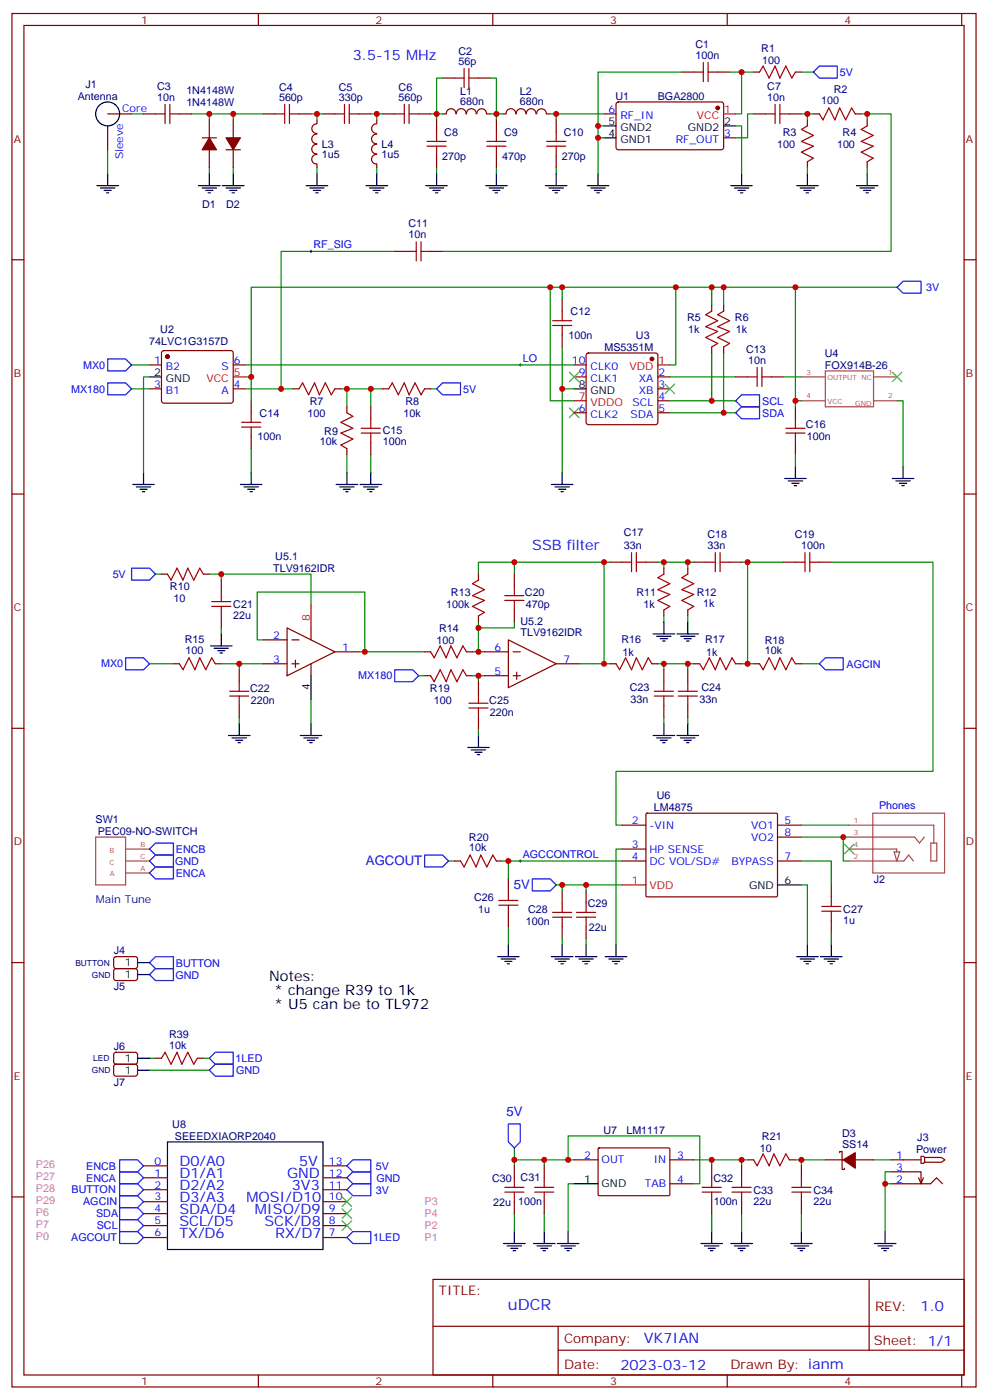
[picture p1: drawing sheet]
<svg xmlns="http://www.w3.org/2000/svg" width="291mm" height="413mm" viewBox="0 0 291 413" stroke-linecap="round" stroke-linejoin="round" font-family="sans-serif">
<g fill="none" stroke="#870000" stroke-width=".35">
<path d="M3.5 4h284.4v405.3h-284.4zM7.1 7.5h277.2v398.3h-277.2zM76.2 4v3.5M145.3 4v3.5M214.5 4v3.5M283.6 4v3.5M31.7 33.6h7.1M31.7 37.1v7.1M42.3 33.6h3.6M52.9 33.6h3.5M61.7 35.4v5.3M68.8 35.4v5.3"/>
<path d="M77.6 33.6h3.5M88.2 33.6h3.5M93.5 39.6a1.41 1.41 0 0 0-1.6 1.4 1.41 1.41 0 0 0 1.6 1.4M93.5 36.6a1.41 1.41 0 0 0-1.5 1.4 1.41 1.41 0 0 0 1.5 1.4M93.5 35.4v1M95.2 33.6h3.6M105.8 33.6h3.6M111.1 39.6a1.41 1.41 0 0 0-1.5 1.4 1.41 1.41 0 0 0 1.5 1.4M111.1 36.6a1.41 1.41 0 0 0-1.5 1.4 1.41 1.41 0 0 0 1.5 1.4M111.1 35.4v1M112.9 33.6h3.5M123.5 33.6h3.5"/>
<path d="M128.8 35.4v3.5M130.5 23h3.6M134.4 33.6a1.41 1.41 0 0 0-1.4-1.5 1.41 1.41 0 0 0-1.4 1.5h-1.1M134.6 33.6a1.41 1.41 0 0 1 1.4-1.5 1.41 1.41 0 0 1 1.4 1.5M137.6 33.6a1.41 1.41 0 0 1 1.4-1.5 1.41 1.41 0 0 1 1.4 1.5M140.7 33.6a1.41 1.41 0 0 1 1.4-1.5 1.41 1.41 0 0 1 1.4 1.5M141.1 23h3.5M143.6 33.6h1M146.4 35.4v3.5M152.1 33.6a1.41 1.41 0 0 0-1.4-1.5 1.41 1.41 0 0 0-1.4 1.5h-1.1M152.3 33.6a1.41 1.41 0 0 1 1.4-1.5 1.41 1.41 0 0 1 1.4 1.5M155.2 33.6a1.41 1.41 0 0 1 1.5-1.5 1.41 1.41 0 0 1 1.4 1.5"/>
<path d="M158.3 33.6a1.41 1.41 0 0 1 1.4-1.5 1.41 1.41 0 0 1 1.4 1.5M161.2 33.6h1.1M164 35.4v3.5M178.2 33.6h3.5M181.9 30.3l.5-.2h30.6l.4 .7v13l-.7 .4-30.6-.1-.4-.6v-12.7zM201.1 21.3h3.5M211.7 21.3h3.5M222.2 33.6h3.6M222.2 21.3h1.8M232.8 33.6h3.6M234.6 21.3h1.8M238.1 35.4v1.7"/>
<path d="M239.9 33.6h1.8M252.2 33.6h1.8M255.8 35.4v1.7M59.6 40.7h4.3M61.7 44.2v5.3M66.7 44.2h4.2M68.8 44.2v5.3M93.5 42.6a1.41 1.41 0 0 0-1.6 1.4 1.41 1.41 0 0 0 1.6 1.4M93.5 45.6a1.41 1.41 0 0 0-1.6 1.4 1.41 1.41 0 0 0 1.6 1.4M93.5 48.4v1.1M111.1 42.6a1.41 1.41 0 0 0-1.5 1.4 1.41 1.41 0 0 0 1.5 1.4M111.1 45.6a1.41 1.41 0 0 0-1.5 1.4 1.41 1.41 0 0 0 1.5 1.4"/>
<path d="M111.1 48.4v1.1M128.8 46v3.5M146.4 46v3.5M164 46v3.5M213.4 40.7h3.6M238.1 47.7v1.8M255.8 47.7v1.8M3.5 76.7h3.6M116.4 74.2h3.5M127 74.2h3.5M284.3 76.7h3.6M165.8 88.3v3.5"/>
<path d="M165.8 98.9v3.5M209.9 90.1v1.7M213.4 90.1v1.7M44.1 107.7h3.5M44.1 114.8h3.5M47.9 103.7l.4-.2h19.8l.5 .2 .2 .5-.1 14.4-.6 .4-20-.1-.5-.6v-14.1zM68.8 107.7h3.5M68.8 114.8h3.5M74.1 118.3v3.5M86.4 114.8h1.8M98.8 114.8h1.7M112.9 114.8h1.8"/>
<path d="M125.2 114.8h1.8M169.3 107.7h3.6M169.3 111.2h3.6M173.1 104.4l.5-.2h19.7l.5 .2 .2 .5v19.7l-.2 .5-.5 .2h-19.7l-.5-.2-.2-.5v-19.7zM194 114.8h3.6M194 111.2h3.6M194 118.3h3.6M209.9 102.4v1.8M213.4 102.4v1.8M217 111.2h3.5M227.5 111.2h3.6M74.1 128.9v3.5"/>
<path d="M102.3 120.1v1.7M102.3 132.4v1.8M109.4 120.1v3.5M109.4 130.6v3.6M169.3 121.8h3.6M194 121.8h3.6M234.6 120.1v3.5M234.6 130.6v3.6M3.5 145.8h3.6M284.3 145.8h3.6M47.6 169.4h1.8M60 169.4h1.7"/>
<path d="M65.3 171.2v3.5M141.1 169.4v1.8M151.7 169.4v3.6M179.9 165.9h3.5M190.5 165.9h3.5M195.8 167.7v1.7M202.8 167.7v1.7M204.6 165.9h3.5M215.2 165.9h3.5M231.1 165.9h3.5M241.7 165.9h3.5M51.2 195.9h1.7"/>
<path d="M63.5 195.9h1.8M65.3 181.8v3.5M70.6 197.7v3.5M77.6 195.9h7.1M77.6 188.8h7.1M84.7 185.3l14.1 7.1-14.1 7zM86.1 195.9h2.1M86.1 188.8h2.1M87.1 194.8v2.2M91.7 185.3v3.5M91.7 195.9v3.5M98.8 192.4h7"/>
<path d="M125.2 192.4h1.8M125.2 199.4h1.8M137.6 192.4h1.7M137.6 199.4h1.7M141.1 181.8v1.8M142.9 192.4h7M142.9 199.4h7M149.9 188.8l14.1 7.1-14.1 7.1zM151.3 192.4h2.2M151.3 199.4h2.2M151.7 180v3.6M152.4 198.4v2.1"/>
<path d="M164 195.9h7.1M179.9 195.9h1.8M192.3 195.9h1.7M195.8 180v1.8M195.8 197.7v3.5M202.8 180v1.8M202.8 197.7v3.5M204.6 195.9h1.8M217 195.9h1.7M222.2 195.9h1.8M234.6 195.9h1.8M3.5 214.9h3.6"/>
<path d="M70.6 208.2v3.6M141.1 201.2v3.5M141.1 211.8v3.5M195.8 208.2v3.6M202.8 208.2v3.6M284.3 214.9h3.6M134.1 254.1h1.7M146.4 254.1h1.8M149.9 259.4v3.5M183.4 254.1h7.1M183.4 243.5h7.1M183.4 250.6h7.1"/>
<path d="M190.6 240.2l.3-.2h38.2l.2 .3-.1 24.2-.2 .2-38.3-.1-.2-.3zM229.3 254.1h7.1M229.3 243.5h7.1M229.3 247.1h7.1M149.9 270v3.5M165.8 262.9v3.6M165.8 273.5v3.5M172.9 262.9v3.6M172.9 273.5v3.5M245.2 261.2v3.5M245.2 271.7v3.6M3.5 284.1h3.6"/>
<path d="M33.7 282.5l.5-.2 5.9 .1 .5 .6-.1 2.4-.6 .5-6-.1-.4-.6v-2.2zM33.7 286.1l.5-.2h5.9l.5 .7-.1 2.4-.6 .4-6-.1-.4-.6v-2.1zM284.3 284.1h3.6M33.7 314.3l.5-.2h5.9l.5 .7-.1 2.4-.6 .4-6-.1-.4-.6v-2.1zM33.7 310.8l.5-.2h5.9l.5 .7-.1 2.3-.6 .5-6-.1-.4-.6v-2.1zM45.9 312.3h1.7M58.2 312.3h1.8M176.4 338.9l.3-.1h20.7l.2 .3-.1 13.6-.3 .2-20.6-.1-.2-.3zM3.5 353.2h3.6M42.3 344.1h7.1M42.3 347.6h7.1M42.3 351.1h7.1"/>
<path d="M42.3 354.6h7.1M42.3 358.2h7.1M95.2 344.1h7.1M95.2 347.6h7.1M95.2 351.1h7.1M95.2 354.6h7.1M95.2 358.2h7.1M151.7 344.1v3.5M151.7 354.6v3.6M160.5 344.1v3.5M160.5 354.6v3.6M169.3 342.3h7.1"/>
<path d="M197.6 342.3h7M197.6 349.4h7M209.9 344.1v3.5M209.9 354.6v3.6M218.7 344.1v3.5M218.7 354.6v3.6M220.5 342.3h1.7M232.8 342.3h1.8M236.4 344.1v3.5M236.4 354.6v3.6M243.4 342.3h5.3M247.6 340.2v-.4h.8v5.3h.7v-.3"/>
<path d="M252.2 342.3h5.3M262.8 349.4h11.7l1.7-1.8 1.8 1.8M262.8 345.8h8.8v3.6l.7-1.8M262.8 342.3h8.8M270.9 347.6l.7 1.8M272.7 341.6h4.9l1.1 .7-1.1 .7h-4.9zM272.7 341.6l-.4-.4h-.7v2.2h.7l.4-.4M284.3 353.2h3.6M42.3 361.7h7.1M42.3 365.2h7.1M95.2 361.7h7.1M95.2 365.2h7.1"/>
<path d="M127.7 377.6h156.6v28.2h-156.6zM256.3 377.6v20.9M127.7 391.4h156.5M164.6 398.5h119.6M164.6 391.4v14.1M76.2 405.8v3.5M145.3 405.8v3.5M214.5 405.8v3.5M283.6 405.8v3.5"/>
</g>
<g fill="#870000" stroke="#870000" stroke-width=".35">
<path d="M248.7 342.3l3.5-2.1v4.6z"/>
<path d="M61.7 40.7l2.2 3.5h-4.3z"/>
<path d="M66.7 40.7h4.2l-2.1 3.5z"/>
<circle cx="49.4" cy="105.2" r=".53"/>
<circle cx="192.3" cy="105.9" r=".53"/>
<circle cx="211.7" cy="31.9" r=".53"/>
</g>
<g fill="none" stroke="#000" stroke-width=".35">
<path d="M178.2 37.1h3.5M213.4 37.1h3.6M28.6 54.8h6.3M29.6 55.5h4.3M30.7 56.2h2.1M31.4 56.9h.7M31.7 51.3v3.5M58.6 54.8h6.3M59.6 55.5h4.3M60.7 56.2h2.1M61.4 56.9h.7M61.7 51.3v3.5"/>
<path d="M65.6 54.8h6.4M66.7 55.5h4.2M67.7 56.2h2.1M68.4 56.9h.7M68.8 51.3v3.5M90.3 54.8h6.4M91.4 55.5h4.2M92.4 56.2h2.1M93.1 56.9h.7M93.5 51.3v3.5M107.9 54.8h6.4M109 55.5h4.2"/>
<path d="M110.1 56.2h2.1M110.8 56.9h.7M111.1 51.3v3.5M125.6 54.8h6.3M126.6 55.5h4.3M127.7 56.2h2.1M128.4 56.9h.7M128.8 51.3v3.5M143.2 54.8h6.4M144.3 55.5h4.2M145.3 56.2h2.2M146 56.9h.8"/>
<path d="M146.4 51.3v3.5M160.9 54.8h6.3M161.9 55.5h4.3M163 56.2h2.1M163.7 56.9h.7M164 51.3v3.5M173.2 54.8h6.4M174.3 55.5h4.2M175.3 56.2h2.1M176 56.9h.7M176.4 51.3v3.5M178.2 40.7h3.5"/>
<path d="M215.5 54.8h6.4M216.6 55.5h4.2M217.7 56.2h2.1M218.4 56.9h.7M218.7 51.3v3.5M234.9 54.8h6.4M236 55.5h4.2M237.1 56.2h2.1M237.8 56.9h.7M238.1 51.3v3.5M252.6 54.8h6.3M253.6 55.5h4.3"/>
<path d="M254.7 56.2h2.1M255.4 56.9h.7M255.8 51.3v3.5M44.1 111.2h3.5M169.3 114.8h3.6M42.3 139.5v3.5M74.1 139.5v3.5M102.3 139.5v3.5M109.4 139.5v3.5M165.8 139.5v3.5M234.6 137.7v3.5M266.3 137.7v3.5"/>
<path d="M39.2 143h6.3M40.2 143.7h4.2M41.3 144.4h2.1M42 145.1h.7M70.9 143h6.4M72 143.7h4.2M73 144.4h2.1M73.7 145.1h.7M99.1 143h6.4M100.2 143.7h4.2M101.2 144.4h2.2M102 145.1h.7"/>
<path d="M106.2 143h6.3M107.2 143.7h4.3M108.3 144.4h2.1M109 145.1h.7M162.6 143h6.4M163.7 143.7h4.2M164.7 144.4h2.2M165.5 145.1h.7M231.4 141.2h6.4M232.5 141.9h4.2M233.5 142.6h2.2M234.2 143.3h.7"/>
<path d="M263.2 141.2h6.3M264.2 141.9h4.3M265.3 142.6h2.1M266 143.3h.7M62.1 190.6h6.3M63.1 191.3h4.3M64.2 192h2.1M64.9 192.7h.7M65.3 187.1v3.5M91.7 199.4v7.1M192.6 187.1h6.4M193.7 187.8h4.2"/>
<path d="M194.7 188.5h2.1M195.4 189.2h.7M195.8 183.6v3.5M199.7 187.1h6.3M200.7 187.8h4.3M201.8 188.5h2.1M202.5 189.2h.7M202.8 183.6v3.5M67.4 217.1h6.3M68.4 217.8h4.3M69.5 218.5h2.1M70.2 219.2h.7"/>
<path d="M70.6 213.5v3.6M88.5 217.1h6.4M89.6 217.8h4.2M90.7 218.5h2.1M91.4 219.2h.7M91.7 213.5v3.6M141.1 217.1v3.5M192.6 217.1h6.4M193.7 217.8h4.2M194.7 218.5h2.1M195.4 219.2h.7M195.8 213.5v3.6"/>
<path d="M199.7 217.1h6.3M200.7 217.8h4.3M201.8 218.5h2.1M202.5 219.2h.7M202.8 213.5v3.6M137.9 220.6h6.4M139 221.3h4.2M140.1 222h2.1M140.8 222.7h.7M149.9 278.8v3.5M165.8 278.8v3.5M172.9 278.8v3.5"/>
<path d="M181.7 278.8v3.5M229.3 261.2h7.1M238.1 278.8v3.5M245.2 278.8v3.5M40.6 284.1h3.5M40.6 287.6h3.5M146.8 282.3h6.3M147.8 283h4.2M148.9 283.7h2.1M149.6 284.4h.7M162.6 282.3h6.4M163.7 283h4.2"/>
<path d="M164.7 283.7h2.2M165.5 284.4h.7M169.7 282.3h6.3M170.7 283h4.3M171.8 283.7h2.1M172.5 284.4h.7M178.5 282.3h6.4M179.6 283h4.2M180.6 283.7h2.1M181.3 284.4h.7M234.9 282.3h6.4M236 283h4.2"/>
<path d="M237.1 283.7h2.1M237.8 284.4h.7M242 282.3h6.4M243.1 283h4.2M244.1 283.7h2.1M244.8 284.4h.7M40.6 315.8h3.5M40.6 312.3h3.5M49.4 337h45.8v31.8h-45.8zM169.3 349.4h7.1M148.5 367h6.4M149.6 367.7h4.2"/>
<path d="M150.6 368.4h2.2M151.3 369.1h.7M151.7 363.5v3.5M157.3 367h6.4M158.4 367.7h4.2M159.5 368.4h2.1M160.2 369.1h.7M160.5 363.5v3.5M164.4 367h6.3M165.5 367.7h4.2M166.5 368.4h2.1M167.2 369.1h.7"/>
<path d="M167.6 363.5v3.5M206.7 367h6.4M207.8 367.7h4.2M208.8 368.4h2.2M209.5 369.1h.8M209.9 363.5v3.5M215.5 367h6.4M216.6 367.7h4.2M217.7 368.4h2.1M218.4 369.1h.7M218.7 363.5v3.5M233.2 367h6.3"/>
<path d="M234.2 367.7h4.3M235.3 368.4h2.1M236 369.1h.7M236.4 363.5v3.5M257.9 367h6.3M258.9 367.7h4.3M260 368.4h2.1M260.7 369.1h.7M261.1 363.5v3.5"/>
<circle cx="31.7" cy="33.6" r="3.5"/>
</g>
<path d="M213.4 33.6h3.6M68.8 111.2h3.5M169.3 118.3h3.6M194 107.7h3.6M91.7 178.3v7M183.4 261.2h7.1" fill="none" stroke="#f00" stroke-width=".35"/>
<g fill="none" stroke="#008700" stroke-width=".35">
<path d="M38.8 33.6h3.5M56.4 33.6h5.3M68.8 33.6v1.8M77.6 33.6h-15.9v1.8M91.7 33.6h1.8v1.8M93.5 33.6h1.7M109.4 33.6h1.7v1.8M111.1 33.6h1.8M130.5 33.6h-1.7v1.8M130.5 23h-1.7v10.6h-1.8M144.6 23h1.8v10.6h-1.8M148.2 33.6h-1.8v1.8"/>
<path d="M162.3 33.6h1.7v1.8M164 33.6h14.2M178.2 37.1h-1.8v14.2M201.1 21.3h-24.7v15.8M215.2 21.3h3.5M217 37.1h1.7v14.2M222.2 21.3h-3.5v12.3h-1.7M222.2 33.6h-1.7v7.1h-3.5M236.4 33.6h3.5M236.4 21.3h3.5M238.1 33.6v1.8M254 33.6h1.8v1.8"/>
<path d="M255.8 33.6h7v40.6h-132.3M31.7 44.2v7.1M61.7 49.5v1.8M68.8 49.5v1.8M93.5 49.5v1.8M111.1 49.5v1.8M128.8 49.5v1.8M146.4 49.5v1.8M164 49.5v1.8M176.4 40.7h1.8M238.1 49.5v1.8M255.8 49.5v1.8"/>
<path d="M116.4 74.2h-33.5v40.6h-10.6M162.3 84.8h-88.2v26.4M165.8 84.8v3.5M199.3 84.8h35.3M209.9 84.8v5.3M213.4 84.8v5.3M264.6 84.8h-30v33.5M38.8 107.7h5.3M38.8 114.8h5.3M44.1 111.2h-1.8v28.3M72.3 111.2h1.8v7.1M72.3 107.7h97"/>
<path d="M82.9 114.8h3.5M100.5 114.8h12.4M102.3 114.8v5.3M109.4 114.8v5.3M127 114.8h1.8M165.8 102.4v12.4M169.3 114.8h-3.5v24.7M197.6 107.7h1.7v-22.9h-37v33.5h7M197.6 111.2h19.4M197.6 118.3h19.4M209.9 104.2v14.1M213.4 104.2v17.6"/>
<path d="M231.1 111.2h5.3M236.4 118.3h-1.8v1.8M264.6 118.3h1.7v19.4M74.1 132.4v7.1M102.3 134.2v5.3M109.4 134.2v5.3M197.6 121.8h19.4M234.6 134.2v3.5M45.9 169.4h1.7M61.7 169.4h30v8.9M65.3 169.4v1.8M141.1 169.4v-3.5h10.6v3.5"/>
<path d="M151.7 165.9h26.5M179.9 165.9h-1.7v30h1.7M194 165.9h10.6M195.8 165.9v1.8M202.8 165.9v1.8M218.7 165.9h1.8v30h-1.8M220.5 165.9h10.6M245.2 165.9h30v61.7h-93.5v15.9h1.7M44.1 195.9h7.1M65.3 185.3v1.8M65.3 195.9h12.3M70.6 195.9v1.8"/>
<path d="M77.6 188.8h-1.8v-14.1h31.8v17.7M105.8 192.4h19.4M123.5 199.4h1.7M139.3 192.4h1.8M139.3 199.4h3.6M141.1 183.6v8.8h1.8M141.1 199.4v1.8M151.7 183.6v1.7h-10.6M171.1 195.9h7.1M194 195.9h10.6M195.8 181.8v1.8M195.8 195.9v1.8"/>
<path d="M202.8 181.8v1.8M202.8 195.9v1.8M220.5 195.9h1.7M236.4 195.9h5.3M70.6 211.8v1.7M91.7 206.5v7M141.1 215.3v1.8M195.8 211.8v1.7M202.8 211.8v1.7M132.3 254.1h1.8M148.2 254.1h35.2M149.9 254.1v5.3"/>
<path d="M183.4 250.6h-1.7v28.2M236.4 254.1h8.8v7.1M236.4 243.5h14.1M236.4 247.1h12.3M250.5 247.1h-1.8v7h1.8M149.9 273.5v5.3M164 261.2h1.8M165.8 277v1.8M172.9 261.2v1.7M172.9 277v1.8M183.4 261.2h-17.6v1.7M236.4 261.2h1.7v17.6"/>
<path d="M245.2 275.3v3.5M44.1 315.8h17.6M44.1 312.3h1.8M60 312.3h1.7M151.7 338.8v3.5M151.7 358.2v5.3M160.5 342.3h-8.8v1.8M160.5 358.2v5.3M167.6 342.3h-7.1v1.8M169.3 349.4h-1.7v14.1M169.3 342.3h-1.7v-7.1h38.8v14.2h-1.8M204.6 342.3h5.3"/>
<path d="M209.9 358.2v5.3M218.7 342.3h-8.8v1.8M218.7 358.2v5.3M220.5 342.3h-1.8v1.8M234.6 342.3h8.8M236.4 342.3v1.8M236.4 358.2v5.3M257.5 342.3h5.3M261.1 349.4h1.7M262.8 345.8h-1.7v17.7"/>
</g>
<g fill="none" stroke="#a10000" stroke-width=".35">
<path d="M207.4 18.5v5.6M208.8 18.5v5.6M45.9 33.6h2.8M48.7 30.8v5.6M50.1 33.6h2.8M50.1 30.8v5.6M81.1 33.6h2.9M84 30.8v5.6M85.4 30.8v5.6M85.4 33.6h2.8M98.8 33.6h2.8M101.6 30.8v5.6"/>
<path d="M103 33.6h2.8M103 30.8v5.6M116.4 33.6h2.8M119.2 30.8v5.6M120.6 33.6h2.9M120.6 30.8v5.6M128.8 38.9v2.8M134.1 23h2.8M136.9 20.2v5.7M138.3 20.2v5.7M138.3 23h2.8M146.4 38.9v2.8"/>
<path d="M164 38.9v2.8M204.6 21.3h2.8M208.8 21.3h2.9M224 21.3l1.1-1.8 1.7 3.5 1.8-3.5 1.4 3.5 1.8-3.5 1.7 3.5 1.1-1.7M225.8 33.6h2.8M228.6 30.8v5.6M230 33.6h2.8M230 30.8v5.6M238.1 37.1l-1.7 1.1 3.5 1.8-3.5 1.7 3.5 1.4-3.5 1.8 3.5 1.8-1.8 1M241.7 33.6l1 1.8 1.8-3.5 1.7 3.5 1.4-3.5 1.8 3.5 1.8-3.5 1 1.7M255.8 37.1l-1.8 1.1 3.5 1.8-3.5 1.7 3.5 1.4-3.5 1.8 3.5 1.8-1.7 1M125.9 43.1h5.7"/>
<path d="M125.9 41.7h5.7M128.8 43.1v2.9M143.6 43.1h5.6M143.6 41.7h5.6M146.4 43.1v2.9M161.2 43.1h5.7M161.2 41.7h5.7M164 43.1v2.9M119.9 74.2h2.9M122.8 71.4v5.6M124.2 74.2h2.8M124.2 71.4v5.6"/>
<path d="M163 94.7h5.6M163 96.1h5.6M165.8 91.8v2.9M165.8 96.1v2.8M209.9 91.8l-1.8 1.1 3.6 1.8-3.6 1.7 3.6 1.4-3.6 1.8 3.6 1.8-1.8 1M213.4 91.8l-1.7 1.1 3.5 1.8-3.5 1.7 3.5 1.4-3.5 1.8 3.5 1.8-1.8 1M88.2 114.8l1.1-1.8 1.7 3.5 1.8-3.5 1.4 3.5 1.8-3.5 1.7 3.5 1.1-1.7M114.7 114.8l1-1.8 1.8 3.5 1.7-3.5 1.4 3.5 1.8-3.5 1.8 3.5 1-1.7M220.5 111.2h2.8M223.3 108.4v5.7M224.7 111.2h2.8M224.7 108.4v5.7"/>
<path d="M71.3 124.6h5.6M71.3 126h5.6M74.1 121.8v2.8M74.1 126v2.9M102.3 121.8l1.8 1.1-3.6 1.7 3.6 1.8-3.6 1.4 3.6 1.8-3.6 1.7 1.8 1.1M106.5 127.8h5.7M106.5 126.4h5.7M109.4 123.6v2.8M109.4 127.8v2.8M231.8 127.8h5.6M231.8 126.4h5.6M234.6 123.6v2.8"/>
<path d="M234.6 127.8v2.8M49.4 169.4l1 1.8 1.8-3.5 1.8 3.5 1.4-3.5 1.7 3.5 1.8-3.5 1.1 1.7M62.4 177.6h5.7M62.4 179h5.7M65.3 174.7v2.9M65.3 179v2.8M141.1 171.2l-1.8 1.1 3.6 1.7-3.6 1.8 3.6 1.4-3.6 1.8 3.6 1.7-1.8 1.1M148.9 177.2h5.6M148.9 175.8h5.6M151.7 173v2.8M151.7 177.2v2.8M183.4 165.9h2.9"/>
<path d="M186.3 163.1v5.6M187.7 163.1v5.6M187.7 165.9h2.8M195.8 169.4l-1.8 1.1 3.6 1.8-3.6 1.7 3.6 1.4-3.6 1.8 3.6 1.8-1.8 1M202.8 169.4l-1.7 1.1 3.5 1.8-3.5 1.7 3.5 1.4-3.5 1.8 3.5 1.8-1.8 1M208.1 165.9h2.9M211 163.1v5.6M212.4 165.9h2.8M212.4 163.1v5.6M234.6 165.9h2.8M237.4 163.1v5.6M238.8 165.9h2.9"/>
<path d="M238.8 163.1v5.6M52.9 195.9l1.1 1.8 1.7-3.6 1.8 3.6 1.4-3.6 1.8 3.6 1.7-3.6 1.1 1.8M127 192.4l1.1 1.7 1.7-3.5 1.8 3.5 1.4-3.5 1.8 3.5 1.7-3.5 1.1 1.8M127 199.4l1.1 1.8 1.7-3.5 1.8 3.5 1.4-3.5 1.8 3.5 1.7-3.5 1.1 1.7M181.7 195.9l1 1.8 1.8-3.6 1.8 3.6 1.4-3.6 1.7 3.6 1.8-3.6 1.1 1.8M206.4 195.9l1 1.8 1.8-3.6 1.8 3.6 1.4-3.6 1.7 3.6 1.8-3.6 1.1 1.8M224 195.9l1.1 1.8 1.7-3.6 1.8 3.6 1.4-3.6 1.8 3.6 1.7-3.6 1.1 1.8M67.7 205.4h5.7M67.7 204h5.7M70.6 201.2v2.8M70.6 205.4v2.8M138.3 209h5.6"/>
<path d="M138.3 207.5h5.6M141.1 204.7v2.8M141.1 209v2.8M193 205.4h5.6M193 204h5.6M195.8 201.2v2.8M195.8 205.4v2.8M200 205.4h5.7M200 204h5.7M202.8 201.2v2.8M202.8 205.4v2.8M135.8 254.1l1.1 1.8 1.7-3.6 1.8 3.6 1.4-3.6 1.8 3.6 1.7-3.6 1.1 1.8"/>
<path d="M147.1 265.7h5.7M147.1 267.2h5.7M149.9 262.9v2.8M149.9 267.2v2.8M163 269.3h5.6M163 270.7h5.6M165.8 266.5v2.8M165.8 270.7v2.8M170 269.3h5.7M170 270.7h5.7M172.9 266.5v2.8M172.9 270.7v2.8"/>
<path d="M242.4 267.5h5.6M242.4 268.9h5.6M245.2 264.7v2.8M245.2 268.9v2.8M47.6 312.3l1.1-1.7 1.7 3.5 1.8-3.5 1.4 3.5 1.8-3.5 1.7 3.5 1.1-1.8M148.9 351.8h5.6M148.9 350.4h5.6M151.7 347.6v2.8M151.7 351.8v2.8M157.7 351.8h5.6M157.7 350.4h5.6M160.5 347.6v2.8"/>
<path d="M160.5 351.8v2.8M207.1 351.8h5.6M207.1 350.4h5.6M209.9 347.6v2.8M209.9 351.8v2.8M215.9 351.8h5.6M215.9 350.4h5.6M218.7 347.6v2.8M218.7 351.8v2.8M222.2 342.3l1.1 1.8 1.8-3.6 1.7 3.6 1.4-3.6 1.8 3.6 1.8-3.6 1 1.8M233.5 351.8h5.7M233.5 350.4h5.7"/>
<path d="M236.4 347.6v2.8M236.4 351.8v2.8"/>
</g>
<path d="M91.4 74.2h.7M91.7 73.8v.7M153.1 107.7h.7M153.5 107.4v.7M153.1 254.1h.7M153.5 253.8v.7" fill="none" stroke="#000" stroke-width=".29"/>
<g fill="none" stroke="#3c3" stroke-width=".35">
<path d="M167.9 109.8l2.8 2.8M170.7 109.8l-2.8 2.8M196.1 113.3l2.9 2.9M199 113.3l-2.9 2.9M263.2 109.8l2.8 2.8M266 109.8l-2.8 2.8M167.9 120.4l2.8 2.8M170.7 120.4l-2.8 2.8M249.1 249.2l2.8 2.8M251.9 249.2l-2.8 2.8M100.9 356.8l2.8 2.8M100.9 353.2l2.8 2.9"/>
<path d="M103.7 356.8l-2.8 2.8M103.7 353.2l-2.8 2.9M100.9 360.3l2.8 2.8M103.7 360.3l-2.8 2.8"/>
</g>
<g fill="none" stroke="#00f" stroke-width=".35">
<path d="M239.9 21.3l1.8-1.8h5.2v3.5h-5.2zM266.3 83h5.3v3.5h-5.3l-1.7-1.7zM31.7 105.9h5.3l1.8 1.8-1.8 1.8h-5.3zM31.7 113h5.3l1.8 1.8-1.8 1.7h-5.3zM130.5 113h5.3v3.5h-5.3l-1.7-1.7zM217 118.3l1.7-1.8h5.3v3.6h-5.3zM218.7 120.1h5.3v3.5h-5.3l-1.7-1.8zM38.8 167.7h5.3l1.8 1.7-1.8 1.8h-5.3zM37 194.1h5.3l1.8 1.8-1.8 1.8h-5.3zM116.4 197.7h5.3l1.8 1.7-1.8 1.8h-5.3zM241.7 195.9l1.7-1.8h5.3v3.6h-5.3zM44.1 257.6l1.8-1.7h5.3v3.5h-5.3z"/>
<path d="M44.1 250.6l1.8-1.8h5.3v3.5h-5.3zM44.1 254.1l1.8-1.8h5.3v3.6h-5.3zM125.2 252.3h5.3l1.8 1.8-1.8 1.8h-5.3zM157 259.4h5.3l1.7 1.8-1.7 1.7h-5.3zM44.1 287.6l1.8-1.7h5.3v3.5h-5.3zM45.9 282.3h5.3v3.6h-5.3l-1.8-1.8zM61.7 312.3l1.8-1.7h5.3v3.5h-5.3zM61.7 315.8l1.8-1.7h5.3v3.5h-5.3zM149.9 331.7h3.6v5.3l-1.8 1.8-1.8-1.8zM35.3 359.9h5.3l1.7 1.8-1.7 1.8h-5.3zM35.3 356.4h5.3l1.7 1.8-1.7 1.7h-5.3zM35.3 352.9h5.3l1.7 1.7-1.7 1.8h-5.3z"/>
<path d="M35.3 342.3h5.3l1.7 1.8-1.7 1.7h-5.3zM35.3 345.8h5.3l1.7 1.8-1.7 1.8h-5.3zM35.3 349.4h5.3l1.7 1.7-1.7 1.8h-5.3zM102.3 351.1l1.8-1.7h5.3v3.5h-5.3zM104.1 345.8h5.3v3.6h-5.3l-1.8-1.8zM104.1 342.3h5.3v3.5h-5.3l-1.8-1.7zM35.3 363.5h5.3l1.7 1.7-1.7 1.8h-5.3zM102.3 365.2l1.8-1.7h5.3v3.5h-5.3z"/>
</g>
<g fill="none" stroke="#a64a4a" stroke-width=".35">
<path d="M236.4 111.2h6.9M236.4 118.3h6.9M257.5 109.5h-14.1v10.6h14.1M257.6 109.5v10.6M257.6 111.2h7M257.6 118.3h7M257.4 240h21.2v17.6h-21.2zM28.2 247.1h8.8v14.1h-8.8zM37.2 254.1h6.9M37.2 257.6h6.9M37.2 250.6h6.9M250.5 254.1h16.1l1.4-1.8 1.4 1.8"/>
<path d="M250.5 243.5h24.9v5.3M250.5 247.1h19.3l1.4 1.7 1.4-1.7M250.5 250.6h14v.8M264.5 254.1h.1M264.5 254.1l-.8-2.7h1.7l-.9 2.7M274.5 248.8h1.8v5.3h-1.8z"/>
</g>
<g fill="#c00">
<circle cx="213.4" cy="121.8" r=".88"/>
<circle cx="209.9" cy="118.3" r=".88"/>
<circle cx="213.4" cy="84.8" r=".88"/>
<circle cx="209.9" cy="84.8" r=".88"/>
<circle cx="234.6" cy="84.8" r=".88"/>
<circle cx="199.3" cy="84.8" r=".88"/>
<circle cx="234.6" cy="118.3" r=".88"/>
<circle cx="165.8" cy="84.8" r=".88"/>
<circle cx="165.8" cy="114.8" r=".88"/>
<circle cx="65.3" cy="169.4" r=".88"/>
<circle cx="141.1" cy="185.3" r=".88"/>
<circle cx="107.6" cy="192.4" r=".88"/>
<circle cx="141.1" cy="192.4" r=".88"/>
<circle cx="178.2" cy="195.9" r=".88"/>
<circle cx="202.8" cy="195.9" r=".88"/>
<circle cx="195.8" cy="195.9" r=".88"/>
<circle cx="195.8" cy="165.9" r=".88"/>
<circle cx="202.8" cy="165.9" r=".88"/>
<circle cx="165.8" cy="261.2" r=".88"/>
<circle cx="172.9" cy="261.2" r=".88"/>
<circle cx="149.9" cy="254.1" r=".88"/>
<circle cx="261.1" cy="349.4" r=".88"/>
<circle cx="236.4" cy="342.3" r=".88"/>
<circle cx="218.7" cy="342.3" r=".88"/>
<circle cx="151.7" cy="342.3" r=".88"/>
<circle cx="160.5" cy="342.3" r=".88"/>
<circle cx="209.9" cy="342.3" r=".88"/>
<circle cx="128.8" cy="33.6" r=".88"/>
<circle cx="111.1" cy="33.6" r=".88"/>
<circle cx="93.5" cy="33.6" r=".88"/>
<circle cx="146.4" cy="33.6" r=".88"/>
<circle cx="61.7" cy="33.6" r=".88"/>
<circle cx="68.8" cy="33.6" r=".88"/>
<circle cx="70.6" cy="195.9" r=".88"/>
<circle cx="141.1" cy="199.4" r=".88"/>
<circle cx="102.3" cy="114.8" r=".88"/>
<circle cx="109.4" cy="114.8" r=".88"/>
<circle cx="162.3" cy="84.8" r=".88"/>
<circle cx="74.1" cy="111.2" r=".88"/>
<circle cx="220.5" cy="195.9" r=".88"/>
<circle cx="220.5" cy="165.9" r=".88"/>
<circle cx="82.9" cy="114.8" r=".88"/>
<circle cx="176.4" cy="40.7" r=".88"/>
<circle cx="164" cy="33.6" r=".88"/>
<circle cx="176.4" cy="37.1" r=".88"/>
<circle cx="218.7" cy="21.3" r=".88"/>
<circle cx="238.1" cy="33.6" r=".88"/>
<circle cx="255.8" cy="33.6" r=".88"/>
<circle cx="167.6" cy="342.3" r=".88"/>
<circle cx="248.7" cy="247.1" r=".88"/>
<circle cx="178.2" cy="165.9" r=".88"/>
<circle cx="151.7" cy="165.9" r=".88"/>
</g>
<text font-size="4.6" fill="#00f" x="149.8" y="386.6">uDCR</text>
<g font-size="4.2" fill="#00f">
<text x="104.1" y="17.7">3.5-15 MHz</text>
<text x="157" y="162.4">SSB filter</text>
<text x="52.9" y="344.1">D0/A0</text>
<text x="52.9" y="347.6">D1/A1</text>
<text x="84.7" y="347.6">GND</text>
<text x="88.2" y="344.1">5V</text>
<text x="52.9" y="351.1">D2/A2</text>
<text x="86.1" y="351.1">3V3</text>
<text x="52.9" y="358.2">SDA/D4</text>
<text x="52.9" y="354.6">D3/A3</text>
<text x="72.7" y="354.6">MOSI/D10</text>
<text x="75.1" y="358.2">MISO/D9</text>
<text x="52.9" y="365.2">TX/D6</text>
<text x="52.9" y="361.7">SCL/D5</text>
<text x="78" y="361.7">SCK/D8</text>
<text x="81.1" y="365.2">RX/D7</text>
<text x="271.5" y="386.8">1.0</text>
<text x="189.9" y="396.4">VK7IAN</text>
<text x="183" y="404.2">2023-03-12</text>
</g>
<g font-size="4.2">
<text x="79.4" y="289.4">Notes:</text>
<text x="80.9" y="293.6">* change R39 to 1k</text>
<text x="80.9" y="297.9">* U5 can be to TL972</text>
</g>
<g font-size="3.9" fill="#00f">
<text x="107.9" y="255.4">AGCOUT</text>
<text x="151.5" y="262.4">5V</text>
<text x="149.3" y="329.5">5V</text>
</g>
<g font-size="3.9" fill="#800">
<text x="129.5" y="382.2">TITLE:</text>
<text x="258.1" y="386.8">REV:</text>
<text x="166.4" y="396.4">Company:</text>
<text x="257.7" y="397">Sheet: 1/1</text>
<text x="166.4" y="404">Date:</text>
<text x="215.4" y="404.1">Drawn By: ianm</text>
</g>
<g font-size="3.2" fill="#800">
<text x="41.6" y="7">1</text>
<text x="110.8" y="7">2</text>
<text x="179.9" y="7">3</text>
<text x="249.1" y="7">4</text>
<text x="4.1" y="42.1">A</text>
<text x="284.9" y="42.1">A</text>
<text x="4.1" y="111.2">B</text>
<text x="284.9" y="111.2">B</text>
<text x="4.1" y="180.4">C</text>
<text x="284.9" y="180.4">C</text>
<text x="4.1" y="249.5">D</text>
<text x="284.9" y="249.5">D</text>
<text x="4.1" y="318.7">E</text>
<text x="284.9" y="318.7">E</text>
<text x="41.6" y="408.8">1</text>
<text x="110.8" y="408.8">2</text>
<text x="179.9" y="408.8">3</text>
<text x="249.1" y="408.8">4</text>
</g>
<g font-size="3.2" fill="#000080">
<text x="135.2" y="16.2">C2</text>
<text x="205.1" y="17.4">100n</text>
<text x="205.1" y="14.3">C1</text>
<text x="224.5" y="15.4">R1</text>
<text x="135.2" y="19.2">56p</text>
<text x="224.8" y="18.9">100</text>
<text x="22.9" y="29.5">Antenna</text>
<text x="25.2" y="25.9">J1</text>
<text x="46.4" y="29.7">10n</text>
<text x="46.4" y="26.6">C3</text>
<text x="55" y="27.7">1N4148W</text>
<text x="82.3" y="29.7">560p</text>
<text x="82.3" y="26.7">C4</text>
<text x="99.9" y="29.7">330p</text>
<text x="99.9" y="26.7">C5</text>
<text x="117.6" y="29.7">560p</text>
<text x="117.6" y="26.7">C6</text>
<text x="135.7" y="28.1">L1</text>
<text x="153.4" y="28.1">L2</text>
<text x="181.5" y="29.5">U1</text>
<text x="194" y="29.5">BGA2800</text>
<text x="226.3" y="29.7">10n</text>
<text x="226.3" y="26.6">C7</text>
<text x="245.9" y="27.6">R2</text>
<text x="55" y="31.3">1N4148W</text>
<text x="135.7" y="31">680n</text>
<text x="153.4" y="31">680n</text>
<text x="242.2" y="30.8">100</text>
<text x="131" y="40.1">C8</text>
<text x="148.7" y="40.1">C9</text>
<text x="166.3" y="40.1">C10</text>
<text x="230.9" y="40">R3</text>
<text x="248.5" y="40">R4</text>
<text x="94.9" y="46.8">1u5</text>
<text x="94.9" y="43.6">L3</text>
<text x="112.5" y="46.8">1u5</text>
<text x="112.5" y="43.6">L4</text>
<text x="130.4" y="47.1">270p</text>
<text x="148.1" y="47.1">470p</text>
<text x="165.7" y="47.1">270p</text>
<text x="229.2" y="43.6">100</text>
<text x="246.9" y="43.6">100</text>
<text x="59.6" y="61.3">D1</text>
<text x="66.7" y="61.3">D2</text>
<text x="120.5" y="70.3">10n</text>
<text x="120.5" y="67.1">C11</text>
<text x="168.3" y="93">C12</text>
<text x="202.7" y="94.7">R5</text>
<text x="216.8" y="94.7">R6</text>
<text x="44" y="101.8">74LVC1G3157D</text>
<text x="47.3" y="98.3">U2</text>
<text x="167.7" y="100">100n</text>
<text x="187.6" y="100">U3</text>
<text x="202.9" y="98.3">1k</text>
<text x="217.1" y="98.3">1k</text>
<text x="178.3" y="103.5">MS5351M</text>
<text x="220.1" y="104.2">C13</text>
<text x="220.6" y="107.4">10n</text>
<text x="243.2" y="105.3">U4</text>
<text x="243.3" y="108.8">FOX914B-26</text>
<text x="91.4" y="119.4">R7</text>
<text x="119.6" y="119.4">R8</text>
<text x="76.6" y="122.9">C14</text>
<text x="90.7" y="123">100</text>
<text x="119" y="123">10k</text>
<text x="76" y="130">100n</text>
<text x="94.3" y="131.4">10k</text>
<text x="95.6" y="128.3">R9</text>
<text x="112.9" y="131.4">100n</text>
<text x="112.9" y="128.2">C15</text>
<text x="237.7" y="126.5">C16</text>
<text x="238" y="130">100n</text>
<text x="184" y="158.3">C17</text>
<text x="208.6" y="158.8">C18</text>
<text x="234.4" y="158.9">C19</text>
<text x="81.2" y="165.3">U5.1</text>
<text x="184" y="162">33n</text>
<text x="208.6" y="162">33n</text>
<text x="236.3" y="162">100n</text>
<text x="80.6" y="168.8">TLV9162IDR</text>
<text x="50.1" y="174.1">R10</text>
<text x="51.2" y="177.6">10</text>
<text x="68.8" y="179.4">C21</text>
<text x="131.6" y="179.4">100k</text>
<text x="133" y="175.9">R13</text>
<text x="154.8" y="175.8">C20</text>
<text x="155.1" y="179.4">470p</text>
<text x="187.7" y="175.8">R11</text>
<text x="189.8" y="179.4">1k</text>
<text x="205.5" y="175.9">R12</text>
<text x="207.4" y="179.1">1k</text>
<text x="68.8" y="182.6">22u</text>
<text x="153.5" y="184.4">U5.2</text>
<text x="54.5" y="189.9">R15</text>
<text x="128.7" y="190">100</text>
<text x="129.5" y="186.5">R14</text>
<text x="153.5" y="187.6">TLV9162IDR</text>
<text x="183.3" y="189.9">R16</text>
<text x="207.9" y="189.9">R17</text>
<text x="225.6" y="190">R18</text>
<text x="54.8" y="193.1">100</text>
<text x="183.6" y="193.5">1k</text>
<text x="208.3" y="193.5">1k</text>
<text x="225.6" y="193.1">10k</text>
<text x="73.7" y="204.1">C22</text>
<text x="73.9" y="207.7">220n</text>
<text x="126.8" y="204.1">R19</text>
<text x="128" y="207.7">100</text>
<text x="144.3" y="207.7">C25</text>
<text x="185.7" y="204.1">C23</text>
<text x="186" y="207.6">33n</text>
<text x="206.3" y="207.6">33n</text>
<text x="206.9" y="204.1">C24</text>
<text x="144.5" y="211.2">220n</text>
<text x="192.8" y="239.3">LM4875</text>
<text x="193.7" y="235.8">U6</text>
<text x="28.2" y="242.9">SW1</text>
<text x="28.8" y="246.5">PEC09-NO-SWITCH</text>
<text x="138.3" y="248.1">R20</text>
<text x="138.4" y="251.3">10k</text>
<text x="257.7" y="260.7">J2</text>
<text x="28.2" y="266.5">Main Tune</text>
<text x="139.9" y="265.8">C26</text>
<text x="141" y="269.4">1u</text>
<text x="155.7" y="269.4">C28</text>
<text x="173.4" y="267.6">C29</text>
<text x="248.7" y="269.3">C27</text>
<text x="155.1" y="272.9">100n</text>
<text x="173.6" y="274.6">22u</text>
<text x="248.7" y="272.6">1u</text>
<text x="33.5" y="281.7">J4</text>
<text x="33.5" y="292.3">J5</text>
<text x="33.5" y="309.9">J6</text>
<text x="49.9" y="309.5">10k</text>
<text x="49.9" y="306.4">R39</text>
<text x="33.5" y="320.5">J7</text>
<text x="50.8" y="332.8">U8</text>
<text x="178" y="334.6">U7</text>
<text x="184.7" y="334.6">LM1117</text>
<text x="248.4" y="335.6">D3</text>
<text x="51.6" y="336.4">SEEEDXIAORP2040</text>
<text x="224.1" y="339.9">10</text>
<text x="224.7" y="336.4">R21</text>
<text x="248.4" y="338.8">SS14</text>
<text x="270.2" y="340.4">Power</text>
<text x="270.6" y="336.8">J3</text>
<text x="145.1" y="348.7">C30</text>
<text x="153.5" y="348.5">C31</text>
<text x="210.4" y="348.8">C32</text>
<text x="222.2" y="352.3">C33</text>
<text x="239.9" y="352.3">C34</text>
<text x="145.4" y="355.8">22u</text>
<text x="152.8" y="355.6">100n</text>
<text x="210.6" y="355.6">100n</text>
<text x="222.2" y="355.5">22u</text>
<text x="239.9" y="355.5">22u</text>
</g>
<g font-size="3.2" fill="#00f">
<text x="247.7" y="22.4">5V</text>
<text x="36" y="32.9">Core</text>
<text x="179.5" y="33.3">6</text>
<text x="183" y="35">RF_IN</text>
<text x="213.6" y="40.3">3</text>
<text x="36.3" y="47" transform="rotate(-90 36.3 47)">Sleeve</text>
<text x="199.3" y="42.1">RF_OUT</text>
<text x="92.4" y="73.3">RF_SIG</text>
<text x="273.1" y="85.9">3V</text>
<text x="45.4" y="107.4">1</text>
<text x="69" y="107.4">6</text>
<text x="154.2" y="106.8">LO</text>
<text x="168.7" y="107.4">10</text>
<text x="24.5" y="108.8">MX0</text>
<text x="48.9" y="109.1">B2</text>
<text x="65.3" y="109.1">S</text>
<text x="170.7" y="110.9">9</text>
<text x="174.2" y="112.6">CLK1</text>
<text x="174.2" y="109.1">CLK0</text>
<text x="188.4" y="112.6">XA</text>
<text x="194.2" y="110.9">2</text>
<text x="21" y="115.9">MX180</text>
<text x="45.4" y="114.4">3</text>
<text x="48.9" y="116.2">B1</text>
<text x="65.3" y="116.2">A</text>
<text x="69" y="114.4">4</text>
<text x="136.6" y="115.9">5V</text>
<text x="186.6" y="119.7">SCL</text>
<text x="188.4" y="116.2">XB</text>
<text x="194.2" y="114.4">3</text>
<text x="194.2" y="117.9">4</text>
<text x="224.8" y="119.4">SCL</text>
<text x="170.7" y="121.5">6</text>
<text x="174.2" y="123.2">CLK2</text>
<text x="185.9" y="123.2">SDA</text>
<text x="194.2" y="121.5">5</text>
<text x="224.8" y="123">SDA</text>
<text x="33.2" y="170.6">5V</text>
<text x="80.5" y="188.5">2</text>
<text x="29.8" y="197">MX0</text>
<text x="80.5" y="195.5">3</text>
<text x="100.9" y="192">1</text>
<text x="145.8" y="192">6</text>
<text x="166.2" y="195.5">7</text>
<text x="249.7" y="197.1">AGCIN</text>
<text x="105.7" y="200.5">MX180</text>
<text x="145.8" y="199.1">5</text>
<text x="259.3" y="238.8">Phones</text>
<text x="186.4" y="243.2">2</text>
<text x="191.6" y="244.6">-VIN</text>
<text x="221.6" y="244.6">VO1</text>
<text x="231.4" y="243.2">5</text>
<text x="51.9" y="251.7">ENCB</text>
<text x="186.4" y="250.2">3</text>
<text x="191.6" y="251.6">HP SENSE</text>
<text x="221.6" y="248.1">VO2</text>
<text x="231.4" y="246.7">8</text>
<text x="51.6" y="255.2">GND</text>
<text x="154.2" y="253.2">AGCCONTROL</text>
<text x="186.4" y="253.8">4</text>
<text x="191.6" y="255.2">DC VOL/SD#</text>
<text x="215.7" y="255.2">BYPASS</text>
<text x="231.4" y="253.8">7</text>
<text x="51.8" y="258.8">ENCA</text>
<text x="51.9" y="285.3">BUTTON</text>
<text x="51.7" y="288.8">GND</text>
<text x="69.5" y="313.4">1LED</text>
<text x="69.6" y="316.9">GND</text>
<text x="172.3" y="341.9">2</text>
<text x="199.7" y="341.9">3</text>
<text x="264.3" y="341.9">1</text>
<text x="25.4" y="345.2">ENCB</text>
<text x="45.6" y="343.7">0</text>
<text x="45.6" y="347.2">1</text>
<text x="97" y="343.7">13</text>
<text x="97" y="347.2">12</text>
<text x="110.8" y="345.2">5V</text>
<text x="177.4" y="343.4">OUT</text>
<text x="192.8" y="343.4">IN</text>
<text x="264.3" y="345.5">3</text>
<text x="21.1" y="352.2">BUTTON</text>
<text x="25.4" y="348.8">ENCA</text>
<text x="45.6" y="350.8">2</text>
<text x="97" y="350.8">11</text>
<text x="110.9" y="352.2">3V</text>
<text x="111" y="348.7">GND</text>
<text x="190.2" y="350.4">TAB</text>
<text x="199.7" y="349">4</text>
<text x="264.3" y="349">2</text>
<text x="24.5" y="355.7">AGCIN</text>
<text x="28.3" y="359.3">SDA</text>
<text x="45.6" y="354.3">3</text>
<text x="45.6" y="357.8">4</text>
<text x="97" y="354.3">10</text>
<text x="97" y="357.8">9</text>
<text x="28.5" y="362.8">SCL</text>
<text x="45.6" y="361.4">5</text>
<text x="45.6" y="364.9">6</text>
<text x="97" y="361.4">8</text>
<text x="97" y="364.9">7</text>
<text x="21" y="366.3">AGCOUT</text>
<text x="110.1" y="366.3">1LED</text>
</g>
<g font-size="3.2" fill="#f00">
<text x="205.5" y="35">VCC</text>
<text x="213.6" y="33.3">1</text>
<text x="194.2" y="107.4">1</text>
<text x="60.9" y="112.6">VCC</text>
<text x="69" y="110.9">5</text>
<text x="185.7" y="109.1">VDD</text>
<text x="170.7" y="117.9">7</text>
<text x="174.2" y="119.7">VDDO</text>
<text x="91.4" y="183.2" transform="rotate(-90 91.4 183.2)">8</text>
<text x="186.4" y="260.8">1</text>
<text x="191.6" y="262.2">VDD</text>
</g>
<g font-size="3.2">
<text x="179.5" y="40.3">4</text>
<text x="179.5" y="36.8">5</text>
<text x="183" y="38.6">GND2</text>
<text x="202.8" y="38.6">GND2</text>
<text x="213.6" y="36.8">2</text>
<text x="183" y="42.1">GND1</text>
<text x="45.4" y="110.9">2</text>
<text x="48.9" y="112.6">GND</text>
<text x="170.7" y="114.4">8</text>
<text x="174.2" y="116.2">GND</text>
<text x="91.4" y="203.6" transform="rotate(-90 91.4 203.6)">4</text>
<text x="221" y="262.2">GND</text>
<text x="231.4" y="260.8">6</text>
<text x="36.8" y="285.2">1</text>
<text x="36.8" y="288.7">1</text>
<text x="36.8" y="316.9">1</text>
<text x="36.8" y="313.4">1</text>
<text x="172.3" y="349">1</text>
<text x="177.4" y="350.4">GND</text>
</g>
<g font-size="3.2" fill="#f0f">
<text x="10.6" y="344.8">P26</text>
<text x="10.6" y="348.3">P27</text>
<text x="10.6" y="351.8">P28</text>
<text x="10.6" y="355.4">P29</text>
<text x="10.6" y="358.9">P6</text>
<text x="125.2" y="355.7">P3</text>
<text x="125.2" y="359.2">P4</text>
<text x="10.6" y="362.4">P7</text>
<text x="10.6" y="365.9">P0</text>
<text x="125.2" y="362.8">P2</text>
<text x="125.2" y="366.3">P1</text>
</g>
<g font-size="2.5" fill="#000080">
<text x="22.2" y="285">BUTTON</text>
<text x="27.1" y="288.5">GND</text>
<text x="27.1" y="316.8">GND</text>
<text x="27.5" y="313.2">LED</text>
</g>
<g font-size="2.1" fill="#a54b4b">
<text x="237.9" y="110.5">3</text>
<text x="244.1" y="112.3">OUTPUT NC</text>
<text x="261.9" y="110.5">1</text>
<text x="237.9" y="117.6">4</text>
<text x="244.1" y="119.3">VCC</text>
<text x="252.2" y="119.7">GND</text>
<text x="261.9" y="117.6">2</text>
<text x="251.8" y="242.8">1</text>
<text x="32.3" y="251.6">B</text>
<text x="41.4" y="249.9">B</text>
<text x="251.8" y="246.4">3</text>
<text x="251.8" y="249.9">4</text>
<text x="32.3" y="255.1">C</text>
<text x="41.4" y="256.9">A</text>
<text x="41.4" y="253.4">C</text>
<text x="251.8" y="253.4">2</text>
<text x="32.3" y="258.7">A</text>
</g>
</svg>
